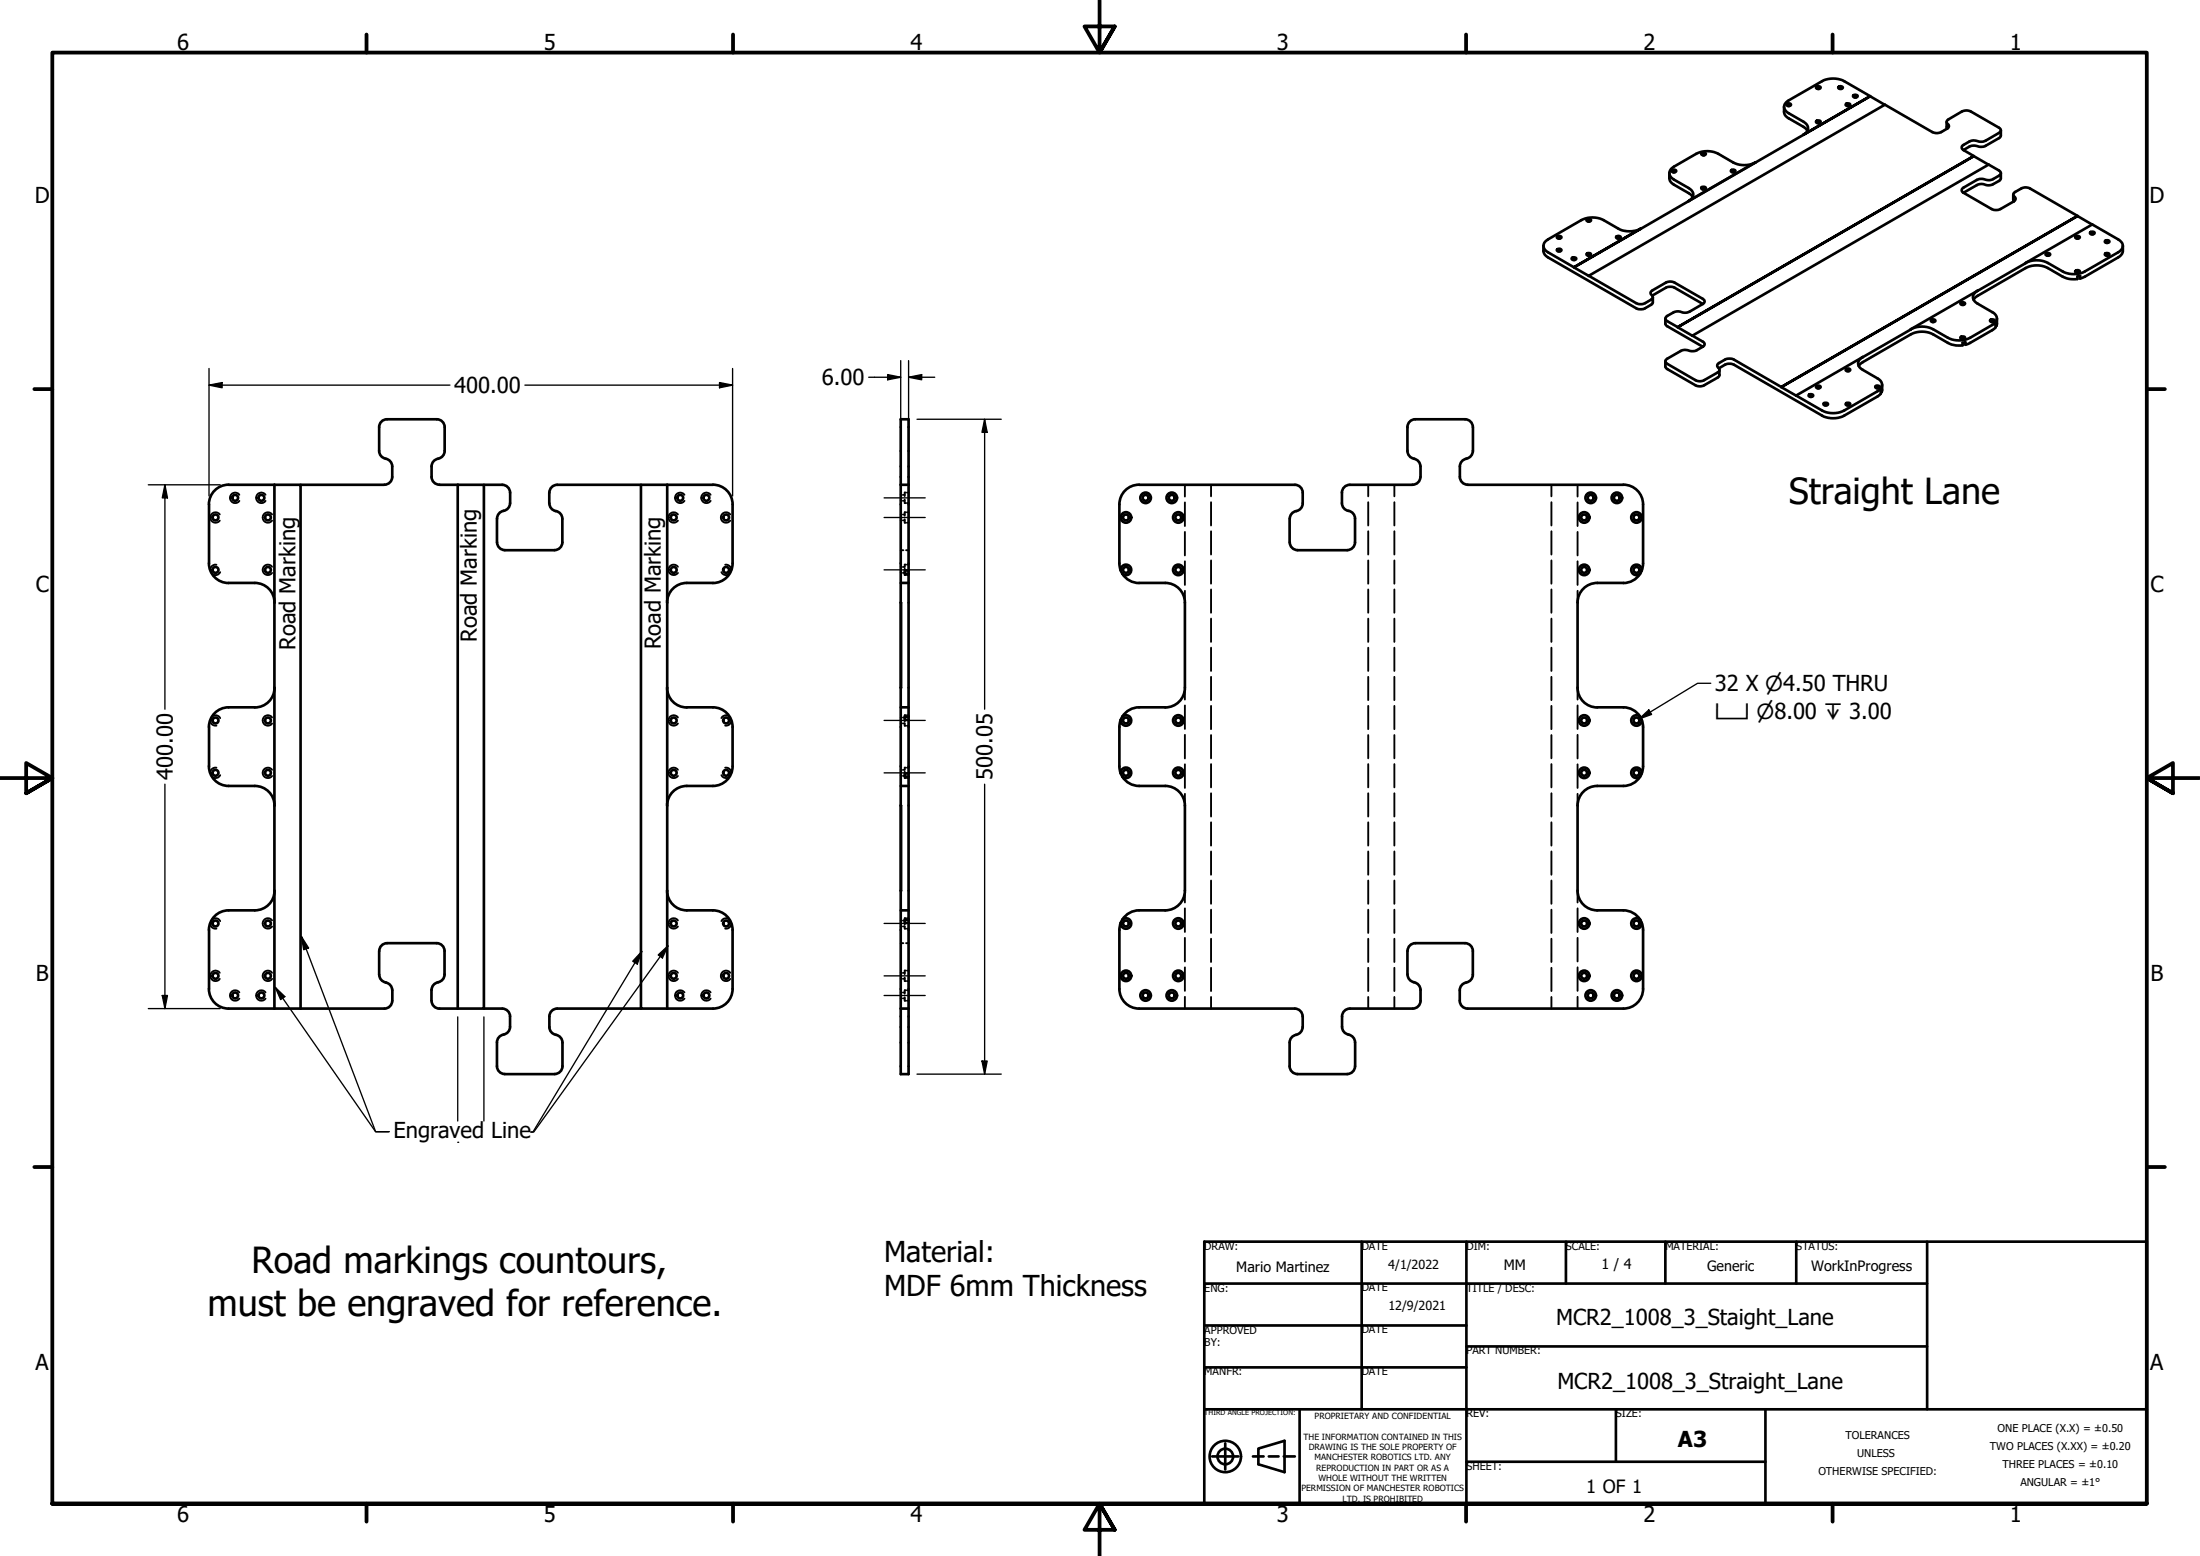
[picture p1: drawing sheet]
<svg xmlns="http://www.w3.org/2000/svg" width="420mm" height="297mm" viewBox="0 0 420 297" stroke-linecap="round" stroke-linejoin="round" font-family="sans-serif">
<!-- layer: Hidden (ANSI) -->
<g fill="none" stroke="#000" stroke-width=".36">
<path d="M42 98.2a1 1 0 0 0-1.5-.1 1 1 0 0 0 0 1.4 1 1 0 0 0 1.5-.1M45.7 94.5a.99 .99 0 0 0-1.4-.2 .99 .99 0 0 0 0 1.5 .99 .99 0 0 0 1.4-.2M50.7 94.5a.99 .99 0 0 0-1.5-.2 .99 .99 0 0 0 0 1.5 .99 .99 0 0 0 1.5-.2M52 98.2a1 1 0 0 0-1.5-.1 1 1 0 0 0 0 1.4 1 1 0 0 0 1.5-.1M129.5 98.2a1.01 1.01 0 0 0-1.5-.2 1.01 1.01 0 0 0 0 1.5 1.01 1.01 0 0 0 1.5-.1M130.7 94.5a1 1 0 0 0-1.5-.2 1 1 0 0 0 0 1.5 1 1 0 0 0 1.5-.2M135.7 94.5a.99 .99 0 0 0-1.4-.2 .99 .99 0 0 0 0 1.5 .99 .99 0 0 0 1.4-.2M139.5 98.2a1 1 0 0 0-1.5-.1 1 1 0 0 0 0 1.4 1 1 0 0 0 1.5-.1M172 99.3h.3M172 98.2h.3M172 95.6h.3M172 94.5h.3"/>
<path d="M172.1 92.5v2.3M172.1 95.9v4.5M172.5 99.3h.3M172.5 98.2h.3M172.5 95.6h.3M172.5 94.5h.3M172.8 95.4v.6h.2M172.8 99.1v.7h.2M173 94h-.2v.7M173 97.8h-.2v.7M173.3 99.8h.2M173.3 97.8h.2"/>
<path d="M173.3 96h.2M173.3 94h.2M226.3 92.5v2.3M226.3 95.9v4.5M231.3 92.5v2.2M231.3 95.9v4.4M261.3 92.5v2.2M261.3 95.9v4.4M266.3 92.5v2.2M266.3 95.9v4.4M296.3 92.5v2.2M296.3 95.9v4.4"/>
<path d="M301.3 92.5v2.3M301.3 95.9v4.5M41.3 107.8a.99 .99 0 0 0-1.1 1.1M42.1 109.2a1 1 0 0 1-1.6 .3M52 108.2a1 1 0 0 0-1.5-.2 1 1 0 0 0 0 1.5 1 1 0 0 0 1.5-.1M129.5 108.2a1.01 1.01 0 0 0-1.5-.2 1.01 1.01 0 0 0 0 1.5 1.01 1.01 0 0 0 1.5-.1M137.8 109.2a.98 .98 0 0 0 1.5 .3M138.5 107.8a1.01 1.01 0 0 1 1.2 1.1M172 105h.5M172 109.4h.3M172 108.2h.3M172.1 101.5v4.5"/>
<path d="M172.1 107.2v4.5M172.1 112.8v2.2M172.5 109.4h.3M172.5 108.2h.3M172.8 108.5v.4M172.8 109.5v.1M172.8 109.7l.2 .1M173 105h.5M173 107.8h-.2v.4M173.3 109.8h.2M173.3 107.8h.2M226.3 101.5v4.5"/>
<path d="M226.3 107.2v4.5M226.3 112.8v2.2M231.3 101.4v4.5M231.3 107v4.4M231.3 112.5v4.5M231.3 118.1v4.4M261.3 101.4v4.5M261.3 107v4.4M261.3 112.5v4.5M261.3 118.1v4.4M266.3 101.4v4.5M266.3 107v4.4"/>
<path d="M266.3 112.5v4.5M266.3 118.1v4.4M296.3 101.4v4.5M296.3 107v4.4M296.3 112.5v4.5M296.3 118.1v4.4M301.3 101.5v4.5M301.3 107.2v4.5M301.3 112.8v2.2M40.2 137.4a.99 .99 0 0 0 1.1 1.1M40.5 136.8a1.01 1.01 0 0 1 1.6 .3M52 137a.99 .99 0 0 0-1.5-.2 .99 .99 0 0 0 0 1.5 .99 .99 0 0 0 1.5-.2"/>
<path d="M129.5 137a1 1 0 0 0-1.5-.2 1 1 0 0 0 0 1.5 1 1 0 0 0 1.5-.2M139.3 136.8a1 1 0 0 0-1.5 .3M139.7 137.4a1.01 1.01 0 0 1-1.2 1.1M172 138.1h.3M172 137h.3M172.1 131.3v2.2M172.1 134.7v4.5M172.5 138.1h.3M172.5 137h.3M172.8 136.7v.1M172.8 137.4v.4M172.8 138.2v.3h.2"/>
<path d="M173 136.5h-.2v.1M173.3 138.5h.2M173.3 136.5h.2M226.3 131.3v2.2M226.3 134.7v4.5M231.3 123.6v4.5M231.3 129.2v4.5M231.3 134.8v4.4M261.3 123.6v4.5M261.3 129.2v4.5M261.3 134.8v4.4M266.3 123.6v4.5"/>
<path d="M266.3 129.2v4.5M266.3 134.8v4.4M296.3 123.6v4.5M296.3 129.2v4.5M296.3 134.8v4.4M301.3 131.3v2.2M301.3 134.7v4.5M41.3 146.5a.99 .99 0 0 0-1.1 1.1M42.1 148a1.01 1.01 0 0 1-1.6 .3M52 146.9a1 1 0 0 0-1.5-.1 1 1 0 0 0 0 1.5 1 1 0 0 0 1.5-.2M129.5 146.9a1.01 1.01 0 0 0-1.5-.1 1.01 1.01 0 0 0 0 1.5 1.01 1.01 0 0 0 1.5-.2M137.8 148a1 1 0 0 0 1.5 .3"/>
<path d="M138.5 146.5a1.01 1.01 0 0 1 1.2 1.1M172 148.1h.3M172 147h.3M172.1 140.3v4.5M172.1 145.9v4.5M172.1 151.5v2.3M172.5 148.1h.3M172.5 147h.3M172.8 147.3v.3M172.8 148.3v.1M172.8 148.4l.2 .1M173 146.5h-.2v.4"/>
<path d="M173.3 148.5h.2M173.3 146.5h.2M226.3 140.3v4.5M226.3 145.9v4.5M226.3 151.5v2.3M231.3 140.3v4.5M231.3 145.9v4.4M231.3 151.4v4.5M231.3 157v4.4M261.3 140.3v4.5M261.3 145.9v4.4M261.3 151.4v4.5"/>
<path d="M261.3 157v4.4M266.3 140.3v4.5M266.3 145.9v4.4M266.3 151.4v4.5M266.3 157v4.4M296.3 140.3v4.5M296.3 145.9v4.4M296.3 151.4v4.5M296.3 157v4.4M301.3 140.3v4.5M301.3 145.9v4.5M301.3 151.5v2.3"/>
<path d="M40.2 176.2a.99 .99 0 0 0 1.1 1.1M40.5 175.6a1.01 1.01 0 0 1 1.6 .2M52 175.7a1 1 0 0 0-1.5-.2 1 1 0 0 0 0 1.5 1 1 0 0 0 1.5-.1M129.5 175.7a1.01 1.01 0 0 0-1.5-.2 1.01 1.01 0 0 0 0 1.5 1.01 1.01 0 0 0 1.5-.1M139.3 175.6a1 1 0 0 0-1.5 .2M139.7 176.2a1.01 1.01 0 0 1-1.2 1.1M172 176.9h.3M172 175.7h.3M172.1 170v2.3M172.1 173.4v4.5M172.1 179v4.5M172.5 176.9h.3"/>
<path d="M172.5 175.7h.3M172.8 175.5v.1M172.8 176.2v.3M172.8 176.9v.4h.2M173 175.3l-.2 .1M173.3 177.3h.2M173.3 175.3h.2M226.3 170v2.3M226.3 173.4v4.5M226.3 179v4.5M231.3 162.5v4.5M231.3 168.1v4.4"/>
<path d="M231.3 173.7v4.4M231.3 179.2v4.4M261.3 162.5v4.5M261.3 168.1v4.4M261.3 173.7v4.4M261.3 179.2v4.4M266.3 162.5v4.5M266.3 168.1v4.4M266.3 173.7v4.4M266.3 179.2v4.4M296.3 162.5v4.5M296.3 168.1v4.4"/>
<path d="M296.3 173.7v4.4M296.3 179.2v4.4M301.3 170v2.3M301.3 173.4v4.5M301.3 179v4.5M42 185.7a.99 .99 0 0 0-1.5-.2 .99 .99 0 0 0 0 1.5 .99 .99 0 0 0 1.5-.1M45.7 189.4a1 1 0 0 0-1.5-.1 1 1 0 0 0 0 1.5 1 1 0 0 0 1.5-.2M50.7 189.4a1 1 0 0 0-1.5-.1 1 1 0 0 0 0 1.5 1 1 0 0 0 1.5-.2M52 185.7a.99 .99 0 0 0-1.5-.2 .99 .99 0 0 0 0 1.5 .99 .99 0 0 0 1.5-.1M129.5 185.7a1 1 0 0 0-1.5-.2 1 1 0 0 0 0 1.5 1 1 0 0 0 1.5-.1M130.7 189.4a1.01 1.01 0 0 0-1.5-.1 1.01 1.01 0 0 0 0 1.5 1.01 1.01 0 0 0 1.5-.2M135.7 189.4a1 1 0 0 0-1.5-.1 1 1 0 0 0 0 1.5 1 1 0 0 0 1.5-.2"/>
<path d="M139.5 185.7a.99 .99 0 0 0-1.5-.2 .99 .99 0 0 0 0 1.5 .99 .99 0 0 0 1.5-.1M172 180.1h.5M172 186.8h.3M172 185.7h.3M172 190.6h.3M172 189.5h.3M172.1 184.7v4.5M172.1 190.3v2.2M172.5 186.8h.3M172.5 185.7h.3M172.5 190.6h.3M172.5 189.5h.3"/>
<path d="M172.8 186.6v.7h.2M172.8 190.4v.6h.2M173 180.1h.5M173 185.3h-.2v.7M173 189h-.2v.7M173.3 187.3h.2M173.3 185.3h.2M173.3 191h.2M173.3 189h.2M226.3 184.7v4.5M226.3 190.3v2.2M231.3 184.7v4.5"/>
<path d="M231.3 190.3v2.2M261.3 184.7v4.5M261.3 190.3v2.2M266.3 184.7v4.5M266.3 190.3v2.2M296.3 184.7v4.5M296.3 190.3v2.2M301.3 184.7v4.5M301.3 190.3v2.2"/>
</g>
<!-- layer: Visible (ANSI) -->
<g fill="none" stroke="#000" stroke-width=".51">
<path d="M341.2 19.9a.43 .43 0 0 1 .5-.2 .43 .43 0 0 1 .3 .4l-.5 .1-.3-.1zM346.8 16.6l.5-.1 .3 .1a.41 .41 0 0 1-.2 .4 .41 .41 0 0 1-.5-.2zM347.1 17h.3M351.1 16.6l.4-.1 .4 .1a.43 .43 0 0 1-.4 .4 .43 .43 0 0 1-.4-.4zM351.3 17h.4M352.6 19.8h.7a.41 .41 0 0 1-.3 .5 .41 .41 0 0 1-.5-.3zM353.9 18.3l.5-.2 .3 .1a.41 .41 0 0 1-.3 .5 .41 .41 0 0 1-.5-.3zM354.2 18.6h.3M318.8 33a1.8 1.8 0 0 0 .9 2.2l2.8 1.7 .8 .7M319.1 32.3l.6-.5 4.2-2.4a4.7 4.7 0 0 1 4.3 0l2.8 1.6a4.8 4.8 0 0 0 4.2 0l-12.7 7.4a1.31 1.31 0 0 0 .9-1.3 1.31 1.31 0 0 0-.9-1.2l-2.8-1.6a1.27 1.27 0 0 1-.6-2zM319.3 32.5a.43 .43 0 0 1 .5-.2 .43 .43 0 0 1 .3 .5l-.5 .1-.3-.1zM319.5 32.9h.3"/>
<path d="M325 35.7h.5l.3 .1a.44 .44 0 0 1-.5 .4 .44 .44 0 0 1-.4-.4zM325 29.2l.5-.1 .3 .2a.43 .43 0 0 1-.5 .3 .43 .43 0 0 1-.4-.3zM325.2 29.6h.3M325.2 36.2h.3M325.4 29.6h.1M330.6 32.5a.44 .44 0 0 1 .5-.1 .44 .44 0 0 1 .3 .4l-.5 .1-.3-.1zM330.9 32.9h.3M335.2 31h.1M335.2 31l-21.9 12.7M340.7 20.4a1.77 1.77 0 0 0 .9 2.2l2.8 1.6 .8 .8M341.5 20.2h.3M344.4 25.7l12.8-7.3-12.8 7.3"/>
<path d="M344.4 25.7h.1M344.4 25.7l-9.2 5.3M346.8 23.2a.43 .43 0 0 1 .5-.3 .43 .43 0 0 1 .3 .5l-.6 .1zM347.1 23.5h.3M352.8 20.2h.3M360 20l-7.8-4.5a4.7 4.7 0 0 0-4.2 0l-6.4 3.7a1.29 1.29 0 0 0-.9 1.2 1.29 1.29 0 0 0 .9 1.2l2.8 1.6a1.3 1.3 0 0 1 .9 1.3 1.3 1.3 0 0 1-.9 1.2M371.8 23.3v.9l.1 .3M375 28.6l-.3-.2v-.5l1.4-.9a2.59 2.59 0 0 1 2.1 .1l1-.2 2.8-1.6 .1-.5-.3-.4-5.6-3.2-.5-.1-.8 .1-2.8 1.6-.3 .4 .4 .8-.2 .4-1.3 .8-.9 .2-.8-.2-9-5.2-56.6 32.7M375 36.8l-.4-.4 .2-.5 2.7-1.6a2.59 2.59 0 0 1 2.1 .1l.8-.1 1.4-.8 .3-.4v-.3l-.3-.2-2-1.2-56.6 32.7-5-2.9-.1-.3 .1-.5 1.4-.7a2.38 2.38 0 0 1 2 0l1.1-.2 2.5-1.5M375 36.8l5.4 3.1 .9 .2 .8-.2 2.7-1.6 .1-.4-.3-.5-.1-.3 .4-.5 1.3-.7 1-.1 9.6 5.4M375 28.6l2 1.2M377 29.8l2.8 1.6"/>
<path d="M382.1 24.9v1l-.2 .4-2.7 1.5a2.59 2.59 0 0 1-2.1 0l-.8 .1-1.3 .7M382.1 33l-.1 1.3-1.4 .9a2.38 2.38 0 0 1-2-.1l-.8 .1-2.8 1.6M384.5 37.2v.9l.1 .3M294.8 46.9a1.83 1.83 0 0 0 .8 2.2l17.1 9.9h1.3l1.5-.9 .2-.4v-1M297.3 47.7a.42 .42 0 0 1 .5-.3 .42 .42 0 0 1 .3 .5h-.6zM297.3 45.2l.5-.2 .4 .2a.43 .43 0 0 1-.4 .4 .43 .43 0 0 1-.5-.4zM297.6 48h.3M297.6 45.5h.3M300.2 49.3l.4-.2 .3 .1a.41 .41 0 0 1-.2 .5 .41 .41 0 0 1-.5-.2zM300.4 49.6h.3M303 41.9a.43 .43 0 0 1 .5-.2 .43 .43 0 0 1 .3 .5h-.7zM303.1 48.4l.5-.1 .2 .2a.44 .44 0 0 1-.4 .3 .44 .44 0 0 1-.4-.3z"/>
<path d="M303.3 48.8h.3M303.3 42.3h.3M303.4 52.6l9.5 5.4h1.1l1.5-.9 .1-.5-.4-.7 .2-.3 2.7-1.6 .8-.3 .9 .3 5.4 3.1 .3 .4v.3l-.3 .2M303.4 42.3h.1M308.7 45.2l.4-.2 .3 .1a.41 .41 0 0 1-.2 .5 .41 .41 0 0 1-.5-.2zM308.9 45.5h.3M313.3 43.7a4.7 4.7 0 0 1-4.2 0l-2.8-1.7a4.7 4.7 0 0 0-4.3 0l-6.4 3.7a1.3 1.3 0 0 0-.8 1.2 1.3 1.3 0 0 0 .8 1.3l7.8 4.5M313.3 43.7l-12.7 7.3 12.7-7.3M313.3 43.7h.1M315.6 56.4l2.7-1.6h1.1l5.8 3.2M374.4 57.9l.5-.2 .3 .1a.41 .41 0 0 1-.3 .5 .41 .41 0 0 1-.5-.3zM374.7 58.2h.3"/>
<path d="M377.7 55.5a1.29 1.29 0 0 0-.9 1.2 1.29 1.29 0 0 0 .9 1.3l2.8 1.6a1.28 1.28 0 0 1 .9 1.2 1.28 1.28 0 0 1-.9 1.2l-4.2 2.5a4.7 4.7 0 0 1-4.3 0l-2.8-1.6a4.7 4.7 0 0 0-4.3 0M377.7 55.5h.1M386.9 50.2l12.7-7.4 4.9 2.9a1.29 1.29 0 0 1 .9 1.2 1.29 1.29 0 0 1-.9 1.3l-6.3 3.6a4.7 4.7 0 0 1-4.3 0l-2.8-1.6a4.7 4.7 0 0 0-4.2 0zM386.9 50.2l-22 12.7M390.8 48.4h.7a.41 .41 0 0 1-.4 .5 .41 .41 0 0 1-.4-.3zM390.9 48.8h.3M396.3 45.2l.5-.2 .4 .2a.43 .43 0 0 1-.4 .4 .43 .43 0 0 1-.5-.4zM396.3 51.7a.42 .42 0 0 1 .5-.2 .42 .42 0 0 1 .3 .5h-.6zM396.6 52.1h.3M396.6 45.5h.3M396.8 41.2l-56.6 32.7 56.6-32.7 2.8 1.7M399.3 44.3h.6a.41 .41 0 0 1-.3 .5 .41 .41 0 0 1-.5-.3z"/>
<path d="M399.4 44.7h.3M402 46a.43 .43 0 0 1 .5-.2 .43 .43 0 0 1 .3 .5h-.7zM402.1 48.4l.5-.1 .2 .2a.44 .44 0 0 1-.4 .3 .44 .44 0 0 1-.4-.3zM402.3 46.4h.3M402.3 48.8h.3M405.4 46.9a1.81 1.81 0 0 1-.9 2.2l-6.3 3.7-.9 .4v-.5l-.6 .1v.5h-1.3l-.8-.2-3.5-1.9a4.7 4.7 0 0 0-4.2 0l-9.2 5.3-.8 .7M318.1 69v1l.2 .3 5.9 3.4 1.1-.1 2.9-1.6 .2-.4v-1M318.1 60.8v1l.2 .4 6.9 4M320.4 62.4l56.6-32.6zM323.2 64.1l2.2 1.2 .1 .5-.3 .4M325.2 66.2l-1.1 .7a2.6 2.6 0 0 1-2.1-.1l-.8 .1-2.8 1.6-.3 .2v.5l5.9 3.5 .5 .1 .8-.1 2.7-1.6 .4-.4-.4-.8 .1-.5 1.5-.9h.8l.8 .2 9 5.2M328.3 70.3h.1"/>
<path d="M328.3 70.3l1.6-.8h.8l.5 .1 16.8 9.7a4.7 4.7 0 0 0 4.2 0l6.4-3.6a.96 .96 0 0 0 .6-1.1l.2-.3v.5M345.4 75.4a.43 .43 0 0 1 .5-.2 .43 .43 0 0 1 .3 .5l-.5 .1-.3-.2zM345.7 75.7h.3M346.8 73.8a.43 .43 0 0 1 .5-.2 .43 .43 0 0 1 .3 .4l-.4 .1-.3-.1zM347.1 74.1h.3M348.4 76.9h.5l.2 .2a.44 .44 0 0 1-.4 .3 .44 .44 0 0 1-.4-.3zM348.5 77.4h.3M352.6 70.4h.7a.41 .41 0 0 1-.3 .5 .41 .41 0 0 1-.5-.2zM352.6 76.9l.7 .1a.41 .41 0 0 1-.3 .5 .41 .41 0 0 1-.5-.3zM352.8 77.4h.3M352.8 70.9h.3M355.7 68.2a1.28 1.28 0 0 0-.8 1.2 1.28 1.28 0 0 0 .8 1.2l2.9 1.6a1.29 1.29 0 0 1 .9 1.3 1.29 1.29 0 0 1-.9 1.2l-6.4 3.7a4.7 4.7 0 0 1-4.2 0l-5-2.9"/>
<path d="M355.7 68.2l-12.7 7.3-2.8-1.6M355.7 68.2h.1M358.2 73.8a.42 .42 0 0 1 .4-.2 .42 .42 0 0 1 .3 .4l-.4 .1-.3-.1zM358.4 74.1h.3M359.2 74.6l.2 .2M359.5 73.5l-.1 1.3M364.9 62.9l-9.2 5.3M368.8 61.1a.44 .44 0 0 1 .5-.2 .44 .44 0 0 1 .3 .5l-.5 .1-.3-.2zM369 61.5h.3M374.4 64.4a.43 .43 0 0 1 .5-.2 .43 .43 0 0 1 .3 .4l-.6 .1zM374.7 64.7h.3M380.1 61.1a.43 .43 0 0 1 .5-.2 .43 .43 0 0 1 .3 .5l-.5 .1-.3-.2z"/>
<path d="M380.3 61.5h.3M381.2 61.9l.1 .3M381.3 62.2v-.5l-.2 .3a.93 .93 0 0 1-.6 1l-4.5 2.6-.7 .2v-.5l-.5 .1v.5l-.4 .1-1.7-.2-3.5-2a4.7 4.7 0 0 0-4.3 0l-9.2 5.3-.7 .8M381.4 60.8l-.1 1.4M43.7 92.5a3.8 3.8 0 0 0-3.8 3.8v11.2a3.7 3.7 0 0 0 3.8 3.8M43.7 92.5h8.7M52.4 92.5h5v100M52.4 92.5v100M57.4 92.5h16M83.7 87.6a1.49 1.49 0 0 0-1.3 1.4v2a1.49 1.49 0 0 0 1.5 1.5h3.5M83.7 87.6a1.49 1.49 0 0 0 1.2-1.5v-4.6a1.49 1.49 0 0 0-1.5-1.5h-9.5a1.49 1.49 0 0 0-1.5 1.5v4.6a1.73 1.73 0 0 0 1.7 1.6 1.49 1.49 0 0 1 .8 1.3v2a1.49 1.49 0 0 1-1.5 1.5M87.4 92.5h5v100h-5"/>
<path d="M87.4 92.5v100M92.4 92.5h3.5a1.49 1.49 0 0 1 1.5 1.5M94.9 99v4.5a1.49 1.49 0 0 0 1.5 1.5M97.4 96.1a1.69 1.69 0 0 1-1.6 1.6 1.49 1.49 0 0 0-.9 1.3M97.4 94v2M104.9 94v2.1M104.9 96.1a1.49 1.49 0 0 0 1.3 1.5M106.2 97.6a1.49 1.49 0 0 1 1.2 1.4v4.5a1.49 1.49 0 0 1-1.5 1.5M122.4 92.5h-16a1.49 1.49 0 0 0-1.5 1.5M127.4 92.5h-5v100h5M127.4 92.5h8.8a3.8 3.8 0 0 1 3.7 3.8v11.2a3.7 3.7 0 0 1-3.7 3.8h-5a3.8 3.8 0 0 0-3.8 3.7M127.4 92.5v100"/>
<path d="M172 92.5h1.5M247.3 92.5h-29.8a3.8 3.8 0 0 0-3.7 3.8v11.2l.2 1.4M247.3 92.5a1.49 1.49 0 0 1 1.5 1.5M248.8 94v2.1M248.8 96.1a1.69 1.69 0 0 1-1.6 1.6 1.56 1.56 0 0 0-.9 1.3v4.5a1.49 1.49 0 0 0 1.5 1.5M256.3 94v2.1a1.69 1.69 0 0 0 1.6 1.6 1.49 1.49 0 0 1 .9 1.3M258.8 99v4.5a1.49 1.49 0 0 1-1.5 1.5M269.8 92.5h-12a1.49 1.49 0 0 0-1.5 1.5M280.1 87.6a1.49 1.49 0 0 0-1.3 1.4v2a1.49 1.49 0 0 0 1.5 1.5h29.7a3.7 3.7 0 0 1 3.8 3.8v11.2l-.3 1.4M281.3 86.1a1.49 1.49 0 0 1-1.3 1.5M281.3 81.5a1.49 1.49 0 0 0-1.5-1.5h-9.5a1.49 1.49 0 0 0-1.5 1.5v4.6a1.73 1.73 0 0 0 1.6 1.6 1.49 1.49 0 0 1 .9 1.3v2a1.54 1.54 0 0 1-1.5 1.5M281.3 81.5v4.6"/>
<path d="M43.7 111.3h5a3.8 3.8 0 0 1 3.7 3.7M96.4 105h9.5M172 111.3h1.5M172 115v16.3M173.5 109.5v-29.5h-1.5v35M173.5 109.5v27.3M173.5 108.9h-.7v.6h.7M214 108.9a3.8 3.8 0 0 0 3.5 2.4h5a3.8 3.8 0 0 1 3.8 3.7M214 108.9a1.01 1.01 0 0 1 1.2-1.1 1.01 1.01 0 0 1 .7 1.4 1.01 1.01 0 0 1-1.5 .3M226.3 115v16.3a3.8 3.8 0 0 1-3.8 3.8M247.8 105h9.5M301.3 115v16.3a3.8 3.8 0 0 0 3.7 3.8"/>
<path d="M313.2 109.5a3.7 3.7 0 0 1-3.2 1.8h-5a3.8 3.8 0 0 0-3.7 3.7M313.5 108.9a1.01 1.01 0 0 0-1.1-1.1 1.01 1.01 0 0 0-.8 1.4 1.01 1.01 0 0 0 1.6 .3M313.5 108.9l-.3 .6M43.7 135a3.8 3.8 0 0 0-3.8 3.8v7.5a3.7 3.7 0 0 0 3.8 3.7M43.7 135h5M52.4 131.3a3.8 3.8 0 0 1-3.7 3.8M127.4 131.3a3.8 3.8 0 0 0 3.8 3.8M131.2 135h5a3.8 3.8 0 0 1 3.7 3.8v7.5a3.8 3.8 0 0 1-3.7 3.7h-5a3.8 3.8 0 0 0-3.8 3.8M172 131.3v22.5M172 135h1.5M173.5 136.8h-.7v.6h.7M173.5 136.8v11.5"/>
<path d="M214 137.4l-.2 1.4v7.5l.2 1.3M214.4 136.8a1.01 1.01 0 0 1 1.5 .3 1.01 1.01 0 0 1-.7 1.4 1.01 1.01 0 0 1-1.2-1.1M222.5 135h-5a3.8 3.8 0 0 0-3.5 2.4M305 135h5a3.8 3.8 0 0 1 3.2 1.8M313.2 136.8a1.01 1.01 0 0 0-1.6 .3 1.01 1.01 0 0 0 .8 1.4 1.01 1.01 0 0 0 1.1-1.1M313.2 136.8l.3 .6M313.5 137.4l.3 1.4v7.5l-.3 1.3M43.7 150h5a3.8 3.8 0 0 1 3.7 3.8M172 150h1.5M172 153.8v16.2M173.5 148.3v27.3M173.5 147.6h-.7v.7h.7"/>
<path d="M214 147.6a3.8 3.8 0 0 0 3.5 2.4h5a3.8 3.8 0 0 1 3.8 3.8v16.2a3.8 3.8 0 0 1-3.8 3.8h-4.9a3.8 3.8 0 0 0-3.6 2.4M214 147.6a1.01 1.01 0 0 1 1.2-1.1 1.01 1.01 0 0 1 .7 1.5 1.01 1.01 0 0 1-1.5 .3M313.2 148.3a3.8 3.8 0 0 1-3.2 1.7h-5a3.8 3.8 0 0 0-3.7 3.8v16.2a3.8 3.8 0 0 0 3.7 3.8h5a3.8 3.8 0 0 1 3.2 1.8M313.5 147.6a1.01 1.01 0 0 0-1.1-1.1 1.01 1.01 0 0 0-.8 1.5 1.01 1.01 0 0 0 1.6 .3M313.5 147.6l-.3 .7M39.9 177.5v11.3a3.8 3.8 0 0 0 3.8 3.7M43.7 173.8a3.8 3.8 0 0 0-3.8 3.7M52.4 170a3.8 3.8 0 0 1-3.7 3.8h-5M127.4 170a3.8 3.8 0 0 0 3.8 3.8h5a3.8 3.8 0 0 1 3.7 3.7M139.9 177.5v11.3a3.8 3.8 0 0 1-3.7 3.7h-8.8M172 170v35h1.5v-29.4M172 173.8h1.5"/>
<path d="M173.5 175.6h-.7v.6h.7M213.8 177.5v11.3a3.8 3.8 0 0 0 3.8 3.7h29.7a1.49 1.49 0 0 1 1.5 1.5M214 176.2l-.2 1.3M214.4 175.6a1.01 1.01 0 0 1 1.5 .2 1.01 1.01 0 0 1-.7 1.5 1.01 1.01 0 0 1-1.2-1.1M313.2 175.6a1.01 1.01 0 0 0-1.6 .2 1.01 1.01 0 0 0 .8 1.5 1.01 1.01 0 0 0 1.1-1.1M313.2 175.6l.3 .6M313.5 176.2l.3 1.3M313.8 177.5v11.3a3.8 3.8 0 0 1-3.8 3.7h-29.7M72.4 181.6v4.5a1.73 1.73 0 0 0 1.7 1.6 1.57 1.57 0 0 1 .8 1.3v2a1.49 1.49 0 0 1-1.5 1.5h-29.7M72.4 181.5a1.49 1.49 0 0 1 1.5-1.4h9.5a1.49 1.49 0 0 1 1.5 1.4M83.7 187.5a1.49 1.49 0 0 0-1.3 1.5v2a1.54 1.54 0 0 0 1.5 1.5M83.9 192.5h3.5"/>
<path d="M84.9 181.6v4.4M84.9 186a1.49 1.49 0 0 1-1.2 1.5M92.4 192.5h3.5a1.49 1.49 0 0 1 1.5 1.5v2a1.49 1.49 0 0 1-1.2 1.5M96.2 197.5a1.49 1.49 0 0 0-1.3 1.5v4.5a1.49 1.49 0 0 0 1.5 1.5M104.9 196.1a1.49 1.49 0 0 0 1.3 1.4M106.2 197.6a1.49 1.49 0 0 1 1.2 1.4v4.5a1.49 1.49 0 0 1-1.5 1.5M122.4 192.5h-16a1.49 1.49 0 0 0-1.5 1.5v2.1M172 192.5h1.5M247.5 197.6a1.49 1.49 0 0 0-1.2 1.4v4.5a1.49 1.49 0 0 0 1.5 1.5M248.8 196.1a1.49 1.49 0 0 1-1.3 1.4M248.8 194v2.1M257.5 197.5a1.49 1.49 0 0 1 1.3 1.5"/>
<path d="M257.8 192.5a1.49 1.49 0 0 0-1.5 1.5v2a1.49 1.49 0 0 0 1.3 1.5M258.8 199v4.5M268.8 181.6v4.4M268.8 186a1.49 1.49 0 0 0 1.3 1.5M268.8 181.5a1.49 1.49 0 0 1 1.5-1.4h9.5a1.49 1.49 0 0 1 1.5 1.4M270 187.5a1.49 1.49 0 0 1 1.3 1.5v2a1.49 1.49 0 0 1-1.5 1.5h-12M281.3 181.6v4.5a1.73 1.73 0 0 1-1.7 1.6 1.49 1.49 0 0 0-.8 1.3v2a1.49 1.49 0 0 0 1.5 1.5M96.4 205h9.5M247.8 205h9.5M258.8 203.5a1.49 1.49 0 0 1-1.5 1.5"/>
<circle cx="41.2" cy="98.8" r=".56"/>
<circle cx="44.9" cy="95" r=".56"/>
<circle cx="49.9" cy="95" r=".56"/>
<circle cx="51.2" cy="98.8" r=".56"/>
<circle cx="128.7" cy="98.8" r=".56"/>
<circle cx="129.9" cy="95" r=".56"/>
<circle cx="134.9" cy="95" r=".56"/>
<circle cx="138.7" cy="98.8" r=".56"/>
<circle cx="215" cy="98.8" r="1.01"/>
<circle cx="215" cy="98.8" r=".56"/>
<circle cx="218.8" cy="95" r="1.01"/>
<circle cx="218.8" cy="95" r=".56"/>
<circle cx="223.8" cy="95" r="1.01"/>
<circle cx="223.8" cy="95" r=".56"/>
<circle cx="225" cy="98.8" r="1.01"/>
<circle cx="225" cy="98.8" r=".56"/>
<circle cx="302.5" cy="98.8" r="1.01"/>
<circle cx="302.5" cy="98.8" r=".56"/>
<circle cx="303.8" cy="95" r="1.01"/>
<circle cx="303.8" cy="95" r=".56"/>
<circle cx="308.8" cy="95" r="1.01"/>
<circle cx="308.8" cy="95" r=".56"/>
<circle cx="312.5" cy="98.8" r="1.01"/>
<circle cx="312.5" cy="98.8" r=".56"/>
<circle cx="41.2" cy="108.8" r=".56"/>
<circle cx="51.2" cy="108.8" r=".56"/>
<circle cx="128.7" cy="108.8" r=".56"/>
<circle cx="138.7" cy="108.8" r=".56"/>
<circle cx="215" cy="108.8" r=".56"/>
<circle cx="225" cy="108.8" r="1.01"/>
<circle cx="225" cy="108.8" r=".56"/>
<circle cx="302.5" cy="108.8" r="1.01"/>
<circle cx="302.5" cy="108.8" r=".56"/>
<circle cx="312.5" cy="108.8" r=".56"/>
<circle cx="41.2" cy="137.5" r=".56"/>
<circle cx="51.2" cy="137.5" r=".56"/>
<circle cx="128.7" cy="137.5" r=".56"/>
<circle cx="138.7" cy="137.5" r=".56"/>
<circle cx="215" cy="137.5" r=".56"/>
<circle cx="225" cy="137.5" r="1.01"/>
<circle cx="225" cy="137.5" r=".56"/>
<circle cx="302.5" cy="137.5" r="1.01"/>
<circle cx="302.5" cy="137.5" r=".56"/>
<circle cx="312.5" cy="137.5" r=".56"/>
<circle cx="41.2" cy="147.5" r=".56"/>
<circle cx="51.2" cy="147.5" r=".56"/>
<circle cx="128.7" cy="147.5" r=".56"/>
<circle cx="138.7" cy="147.5" r=".56"/>
<circle cx="215" cy="147.5" r=".56"/>
<circle cx="225" cy="147.5" r="1.01"/>
<circle cx="225" cy="147.5" r=".56"/>
<circle cx="302.5" cy="147.5" r="1.01"/>
<circle cx="302.5" cy="147.5" r=".56"/>
<circle cx="312.5" cy="147.5" r=".56"/>
<circle cx="41.2" cy="176.3" r=".56"/>
<circle cx="51.2" cy="176.3" r=".56"/>
<circle cx="128.7" cy="176.3" r=".56"/>
<circle cx="138.7" cy="176.3" r=".56"/>
<circle cx="215" cy="176.3" r=".56"/>
<circle cx="225" cy="176.3" r="1.01"/>
<circle cx="225" cy="176.3" r=".56"/>
<circle cx="302.5" cy="176.3" r="1.01"/>
<circle cx="302.5" cy="176.3" r=".56"/>
<circle cx="312.5" cy="176.3" r=".56"/>
<circle cx="41.2" cy="186.3" r=".56"/>
<circle cx="44.9" cy="190" r=".56"/>
<circle cx="49.9" cy="190" r=".56"/>
<circle cx="51.2" cy="186.3" r=".56"/>
<circle cx="128.7" cy="186.3" r=".56"/>
<circle cx="129.9" cy="190" r=".56"/>
<circle cx="134.9" cy="190" r=".56"/>
<circle cx="138.7" cy="186.3" r=".56"/>
<circle cx="215" cy="186.3" r="1.01"/>
<circle cx="215" cy="186.3" r=".56"/>
<circle cx="218.8" cy="190" r="1.01"/>
<circle cx="218.8" cy="190" r=".56"/>
<circle cx="223.8" cy="190" r="1.01"/>
<circle cx="223.8" cy="190" r=".56"/>
<circle cx="225" cy="186.3" r="1.01"/>
<circle cx="225" cy="186.3" r=".56"/>
<circle cx="302.5" cy="186.3" r="1.01"/>
<circle cx="302.5" cy="186.3" r=".56"/>
<circle cx="303.8" cy="190" r="1.01"/>
<circle cx="303.8" cy="190" r=".56"/>
<circle cx="308.8" cy="190" r="1.01"/>
<circle cx="308.8" cy="190" r=".56"/>
<circle cx="312.5" cy="186.3" r="1.01"/>
<circle cx="312.5" cy="186.3" r=".56"/>
</g>
<!-- layer: Border (ANSI) -->
<g fill="none" stroke="#000" stroke-width=".72">
<path d="M70 6.6v3.4M140 6.6v3.4M210 0v10l-2.9-5h5.8l-2.9 5 2.9-5M280 6.6v3.4M350 6.6v3.4M6.6 74.3h3.4M410 74.3h3.4M0 148.5h10l-5-2.8v5.7l5-2.9-5 2.9M420 148.5h-10l5-2.8v5.7l-5-2.9 5 2.9M6.6 222.8h3.4M410 222.8h3.4M10 287v-277h400v277h-400h400"/>
<path d="M70 287v3.5M140 287v3.5M212.9 292l-2.9-5 2.9 5h-5.8l2.9-5v10M280 287v3.5M350 287v3.5"/>
</g>
<!-- layer: Title (ANSI) -->
<g fill="none" stroke="#000" stroke-width=".51">
<path d="M230 237h180v50h-180zM260.1 237v32M280.1 237v50M299.1 237v8M318.1 237v8M343 237v8M368 237v32M230 253h50.1M230 245h138M280.1 257h87.9M230 269h180M230 261h50.1"/>
<path d="M231.5 278h5M234 275.5v5M239.3 278h2M240.3 276.5l5-1.5v6l-5-1.5zM242.3 278h1.9M245.2 278h2.1M248.2 269v18M280.1 279h57.1M308.6 269v10M337.2 269v18"/>
<circle cx="234" cy="278" r="3"/>
<circle cx="234" cy="278" r="1.49"/>
</g>
<!-- layer: Symbol (ANSI) -->
<path d="M313 137.3l1.9-1.8 .5 .9zM326.7 130.4h-2.5l-11.2 6.9M57.6 178.8l1.3 2.2-.9 .3zM57.6 178.8l14.1 37.2h2.7M52.6 188.5l1.8 1.8-.8 .5zM52.6 188.5l19.1 27.6h2.5M87.4 194.1v19.9M92.4 194.1v19.9M122.6 181.6l-.9 2.4-.9-.5zM125.7 182.3l1.9-1.7-1.1 2.3zM127.6 180.6l-25.7 35.5h-.5h.4l20.8-34.5M87.4 218.1h.1" fill="none" stroke="#000" stroke-width=".25"/>
<g fill="#000">
<path d="M313 137.3l1.9-1.8 .5 .9z" fill-rule="evenodd"/>
<path d="M52.6 188.5l1.8 1.8-.8 .5z" fill-rule="evenodd"/>
<path d="M57.6 178.8l1.3 2.2-.9 .3z" fill-rule="evenodd"/>
<path d="M122.6 181.6l-.9 2.4-.9-.5z" fill-rule="evenodd"/>
<path d="M125.7 182.3l1.9-1.7-1.1 2.3z" fill-rule="evenodd"/>
</g>
<!-- layer: Dimension (ANSI) -->
<g fill="none" stroke="#000" stroke-width=".25">
<path d="M39.9 73.5l2.5-.5v1zM39.9 73.5h46M39.9 70.3v24.4M100.2 73.5h39.7M137.4 73l2.5 .5-2.5 .5zM139.9 70.3v24.4M165.9 72h6.1M169.5 71.5l2.5 .5-2.5 .5zM172 68.8v11.1M173.5 72l2.5-.5v1zM173.5 72h5M173.5 68.8v11.1"/>
<path d="M28.3 92.5h13.8M31.5 92.5l.5 2.5h-1zM31.5 92.5v42.9M175.1 80h16.1M188 80l.5 2.5h-1zM188 80v55.4M31.5 149.7v42.8M188 149.7v55.3M28.3 192.5h13.8M31 190h1l-.5 2.5zM175.1 205h16.1M187.5 202.6h1l-.5 2.4z"/>
</g>
<g fill="#000">
<path d="M39.9 73.5l2.5-.5v1z" fill-rule="evenodd"/>
<path d="M137.4 73l2.5 .5-2.5 .5z" fill-rule="evenodd"/>
<path d="M169.5 71.5l2.5 .5-2.5 .5z" fill-rule="evenodd"/>
<path d="M173.5 72l2.5-.5v1z" fill-rule="evenodd"/>
<path d="M31.5 92.5l.5 2.5h-1z" fill-rule="evenodd"/>
<path d="M188 80l.5 2.5h-1z" fill-rule="evenodd"/>
<path d="M31 190h1l-.5 2.5z" fill-rule="evenodd"/>
<path d="M187.5 202.6h1l-.5 2.4z" fill-rule="evenodd"/>
</g>
<!-- layer: Centerline (ANSI) -->
<path d="M168.8 98.8h7.9M168.8 95h7.9M168.8 108.8h7.9M168.8 137.5h7.9M168.8 147.5h7.9M168.8 176.3h7.9M168.8 186.3h7.9M168.8 190h7.9" fill="none" stroke="#000" stroke-width=".25"/>
<g font-size="6.9">
<text x="341.6" y="96.3">Straight Lane</text>
<text x="48" y="243">Road markings countours,</text>
<text x="39.6" y="251.2">must be engraved for reference.</text>
</g>
<g font-size="5.5">
<text x="168.8" y="240.9">Material:</text>
<text x="168.8" y="247.5">MDF 6mm Thickness</text>
</g>
<g font-size="4.2">
<text x="33.9" y="9.6">6</text>
<text x="103.9" y="9.6">5</text>
<text x="173.9" y="9.6">4</text>
<text x="243.9" y="9.6">3</text>
<text x="313.9" y="9.6">2</text>
<text x="383.9" y="9.6">1</text>
<text x="6.6" y="38.7">D</text>
<text x="410.5" y="38.7">D</text>
<text x="86.7" y="75">400.00</text>
<text x="157" y="73.5">6.00</text>
<text x="6.8" y="112.9">C</text>
<text x="410.7" y="112.9">C</text>
<text x="56.4" y="124.1" transform="rotate(-90 56.4 124.1)">Road Marking</text>
<text x="91.1" y="122.5" transform="rotate(-90 91.1 122.5)">Road Marking</text>
<text x="126.2" y="123.9" transform="rotate(-90 126.2 123.9)">Road Marking</text>
<text x="327.5" y="132">32 X ⌀4.50 THRU</text>
<text x="33" y="148.9" transform="rotate(-90 33 148.9)">400.00</text>
<text x="189.6" y="148.9" transform="rotate(-90 189.6 148.9)">500.05</text>
<text x="6.8" y="187.2">B</text>
<text x="410.7" y="187.2">B</text>
<text x="75.2" y="217.2">Engraved Line</text>
<text x="297.2" y="252.9">MCR2_1008_3_Staight_Lane</text>
<text x="6.8" y="261.4">A</text>
<text x="410.7" y="261.4">A</text>
<text x="297.4" y="265.1">MCR2_1008_3_Straight_Lane</text>
<text x="320.5" y="276.3">A3</text>
<text x="33.9" y="290.5">6</text>
<text x="103.9" y="290.5">5</text>
<text x="173.9" y="290.5">4</text>
<text x="243.9" y="290.5">3</text>
<text x="313.9" y="290.5">2</text>
<text x="383.9" y="290.5">1</text>
</g>
<text font-size="4" x="327.5" y="137.3">⌴ ⌀8.00 ↧ 3.00</text>
<text font-size="3.5" x="302.9" y="285.1">1 OF 1</text>
<g font-size="2.7">
<text x="236.1" y="242.8">Mario Martinez</text>
<text x="287.2" y="242.5">MM</text>
<text x="305.8" y="242.3">1 / 4</text>
<text x="326" y="242.6">Generic</text>
<text x="345.9" y="242.6">WorkInProgress</text>
</g>
<g font-size="2.4">
<text x="265.1" y="242.2">4/1/2022</text>
<text x="265.2" y="250">12/9/2021</text>
</g>
<g font-size="2.1">
<text x="230" y="238.5">DRAW:</text>
<text x="260.1" y="238.5">DATE</text>
<text x="280.1" y="238.5">DIM:</text>
<text x="299.1" y="238.6">SCALE:</text>
<text x="318.1" y="238.5">MATERIAL:</text>
<text x="343" y="238.6">STATUS:</text>
<text x="230" y="246.6">ENG:</text>
<text x="260.1" y="246.5">DATE</text>
<text x="280.1" y="246.6">TITLE / DESC:</text>
<text x="230" y="254.6">APPROVED</text>
<text x="230" y="257">BY:</text>
<text x="260.1" y="254.5">DATE</text>
<text x="230" y="262.5">MANFR:</text>
<text x="260.1" y="262.5">DATE</text>
<text x="280.1" y="258.5">PART NUMBER:</text>
<text x="280.1" y="270.5">REV:</text>
<text x="308.6" y="270.6">SIZE:</text>
<text x="352.4" y="274.7">TOLERANCES</text>
<text x="381.5" y="273.5">ONE PLACE (X.X) = ±0.50</text>
<text x="280.1" y="280.6">SHEET:</text>
<text x="347.3" y="281.5">OTHERWISE SPECIFIED:</text>
<text x="354.7" y="278.1">UNLESS</text>
<text x="380" y="276.9">TWO PLACES (X.XX) = ±0.20</text>
<text x="382.4" y="280.3">THREE PLACES = ±0.10</text>
<text x="385.8" y="283.7">ANGULAR = ±1°</text>
</g>
<g font-size="1.6">
<text x="248.9" y="274.8">THE INFORMATION CONTAINED IN THIS</text>
<text x="251.1" y="270.9">PROPRIETARY AND CONFIDENTIAL</text>
<text x="249.9" y="276.8">DRAWING IS THE SOLE PROPERTY OF</text>
<text x="251" y="278.8">MANCHESTER ROBOTICS LTD. ANY</text>
<text x="251.4" y="280.8">REPRODUCTION IN PART OR AS A</text>
<text x="248.5" y="284.7">PERMISSION OF MANCHESTER ROBOTICS</text>
<text x="251.8" y="282.7">WHOLE WITHOUT THE WRITTEN</text>
<text x="256.4" y="286.7">LTD. IS PROHIBITED</text>
</g>
<text font-size="1.4" x="230" y="270.1">THIRD ANGLE PROJECTION:</text>
</svg>
